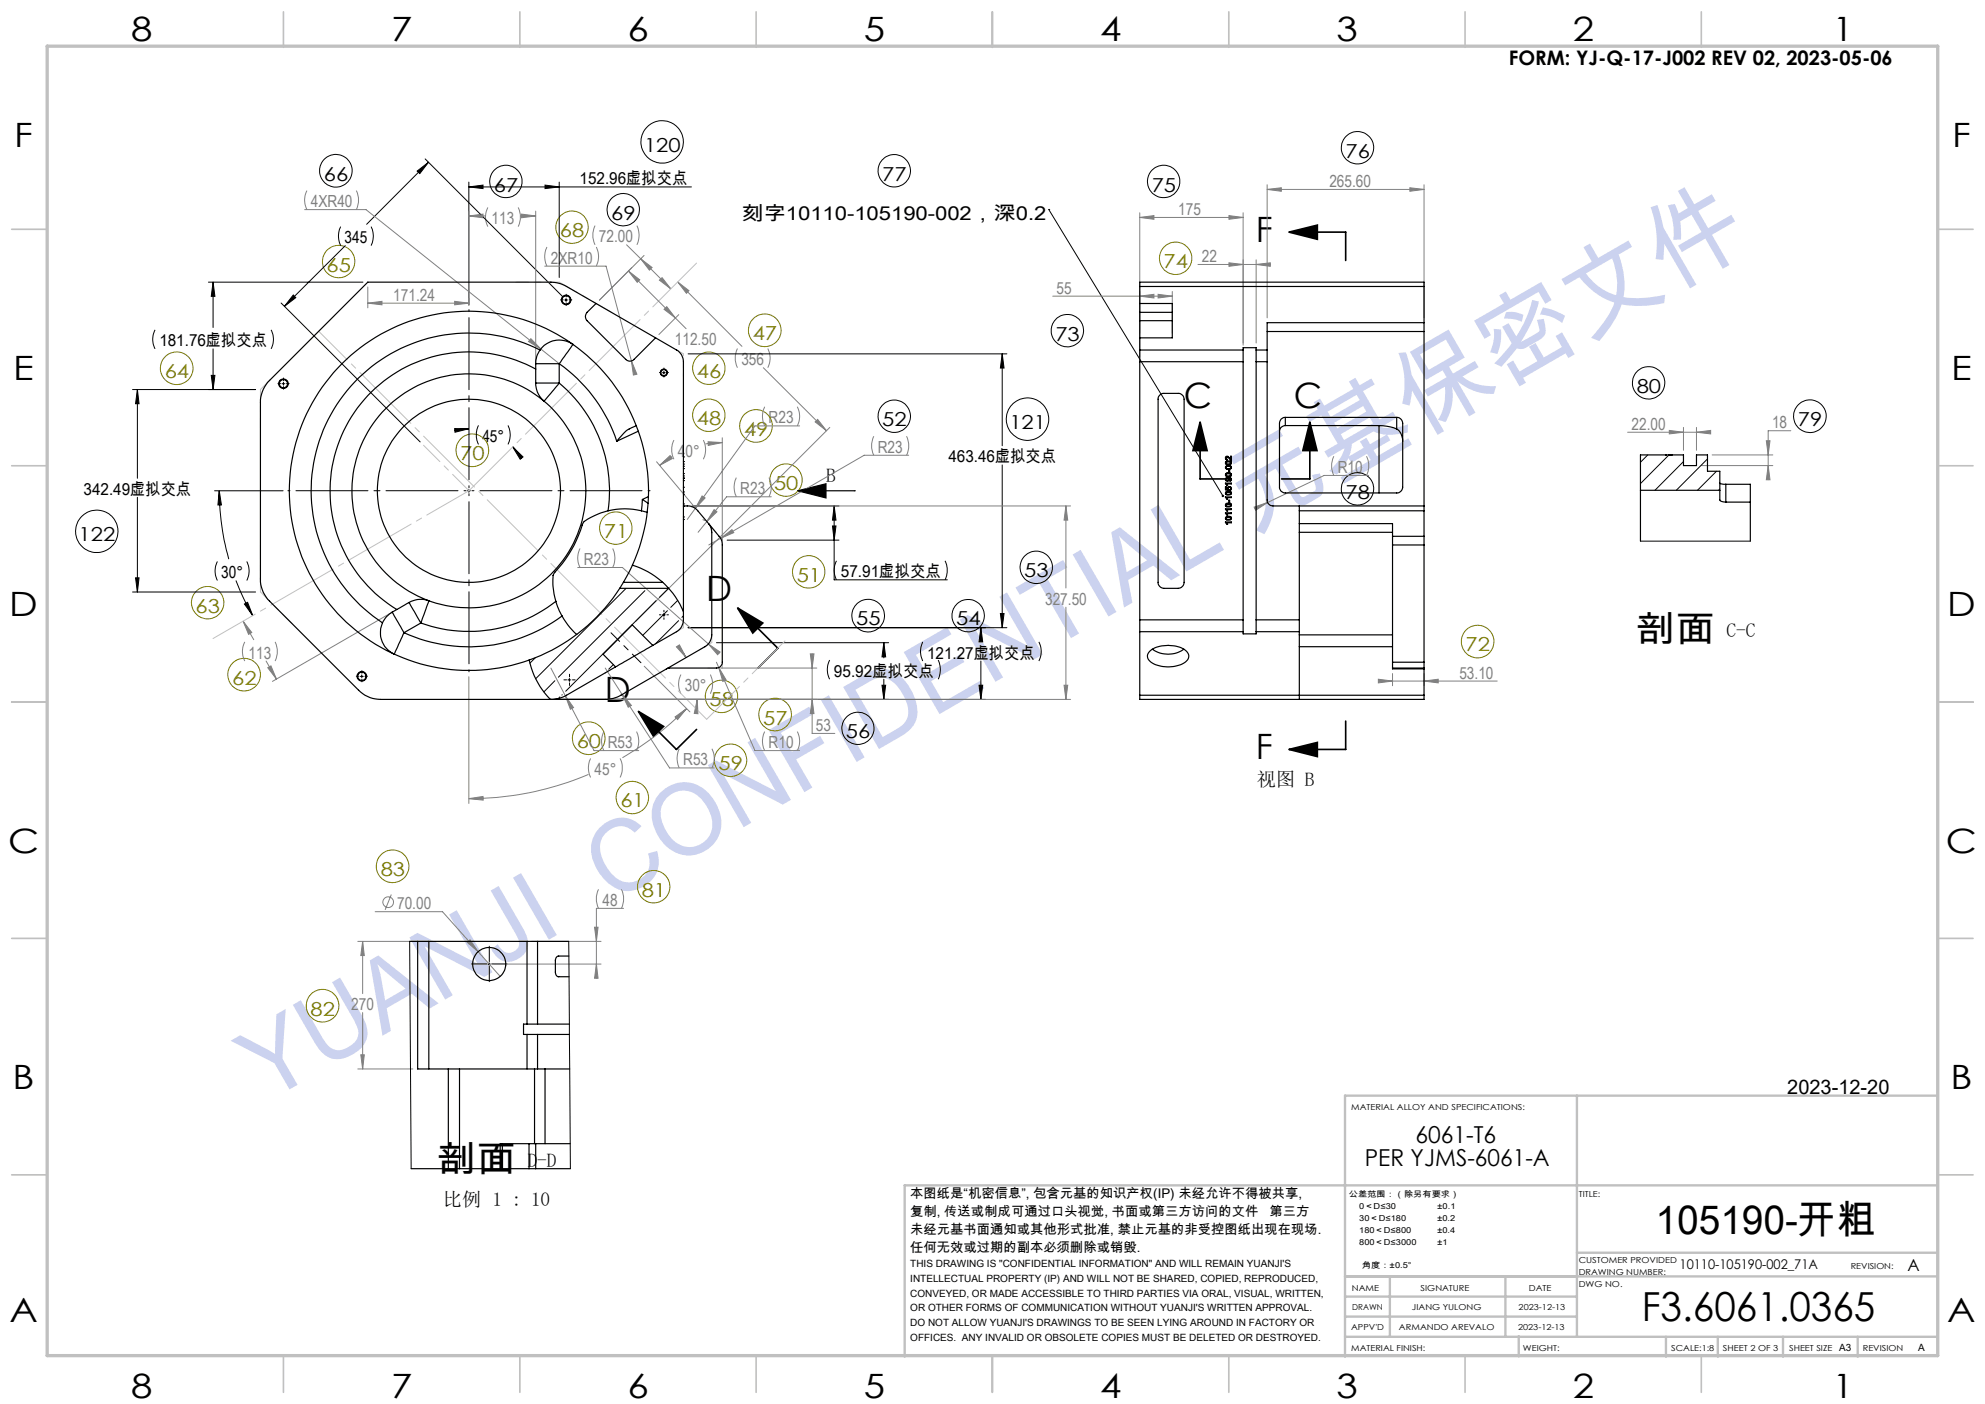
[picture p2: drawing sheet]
<svg xmlns="http://www.w3.org/2000/svg" width="420mm" height="297mm" viewBox="0 0 420 297" stroke-linecap="round" stroke-linejoin="round" font-family="sans-serif">
<g fill="none" stroke="#c0c0c0" stroke-width=".35">
<path d="M60 2.5v7.5M110 2.5v7.5M160 2.5v7.5M210 2.5v7.5M260 2.5v7.5M310 2.5v7.5M360 2.5v7.5M2.5 48.5h7.5M410 48.5h7.5M2.5 98.5h7.5M410 98.5h7.5M2.5 148.5h7.5"/>
<path d="M410 148.5h7.5M2.5 198.5h7.5M410 198.5h7.5M2.5 248.5h7.5M410 248.5h7.5M60 287v7.5M110 287v7.5M160 287v7.5M210 287v7.5M260 287v7.5M310 287v7.5M360 287v7.5"/>
</g>
<g fill="none" stroke="#c0c0c0" stroke-width=".5">
<path d="M333.7 231.8v51M410 231.8h-125.4v55.2M410 250.8h-218.6v36.2M284.6 278.5h49.1M284.6 274.3h49.1M284.6 270h125.4M294.1 270v12.8M318.5 270v12.5M333.7 265h76.3M284.6 282.8h125.4M321.3 282.7v4.2M352.5 282.8v4.2"/>
<path d="M363.5 282.8v4.2M377.3 282.8v4.2M393.1 282.8v4.2"/>
</g>
<path d="M10 9.8h400v277h-400z" fill="none" stroke="#c0c0c0" stroke-width=".7"/>
<g fill="none" stroke="#808080" stroke-width=".21">
<path d="M268.1 39.1v28.1M298.3 39.7l3 .4-3 .4zM301.3 39.1v28.1M64.5 44.3h12.9l37 29.5M64.9 40.3a4.3 4.3 0 0 0 0 4M75.4 40.3a4.6 4.6 0 0 1 0 4M99.2 45.7l3-.4v.8zM99.2 44.7v19.8M99.2 45.7h3.5M103.2 43.9a4.4 4.4 0 0 0 0 4M109.6 43.9a4.7 4.7 0 0 1 0 4M110.1 45.7h3.2"/>
<path d="M110.3 45.3l3 .4-3 .4zM113.3 44.7v32.4M115.3 56.3h12.9l5.4 20M115.7 52.2a4.7 4.7 0 0 0 0 4.1M125.9 47.7a4.7 4.7 0 0 0 0 4.1M126.2 52.2a4.7 4.7 0 0 1 0 4.1M132.6 51.8l3 2.9M133 57.3l2.4 1.9-.6 .5zM133 57.3l12.2 12.2M134.8 47.7a4.7 4.7 0 0 1 0 4.1M135.6 54.7l2.4 1.9-.6 .5zM135.6 54.7l6.3 6.4"/>
<path d="M136.3 54l-9.5 9.5 6.9-6.9M139.5 59.3l.6-.6 1.8 2.4zM143.4 59.7l13.6 13.6M143.4 59.7l2.4 1.8-.6 .6zM241.2 46l3-.4v.8zM241.2 45v30.5M241.2 46h21.8M253.5 55.9h15.3M260 45.6l3 .4-3 .4zM260 55.6l3 .3-3 .4zM263 45v28M265.8 55.9l3-.3v.7z"/>
<path d="M265.8 55v17.6M268.1 40.1l3-.4v.8zM268.1 40.1h33.2M77.8 64.1l3-.4v.8zM77.8 60.7v4.4M77.8 64.1h21.4M96.2 63.7l3 .4-3 .4zM112.3 71.6l2.1 2.2-2.6-1.6zM114.4 73.8l3.9 3.1M133.6 76.3l1.2 2.9-.8 .1zM133.6 76.3l.8 3M140.5 65.4l.6-.5 1.8 2.4z"/>
<path d="M143.6 66.6l-4.2 4.2M156 73.7a4.7 4.7 0 0 0 0 4.1M161.5 77.8l13.4 13.3M162.5 73.7a4.4 4.4 0 0 1 0 4.1M222.7 62.6h25.3M241.2 62.6l3-.3v.7zM245 62.3l3 .3-3 .4zM248 61.7v8.8M138.9 97.7l8.1 9.6M139.6 98.5l2.2-2.1 .4 .6zM142.1 96.6l-2.5 1.9M142.6 93.1a4.7 4.7 0 0 0 0 4.1"/>
<path d="M148.8 93.1a4.7 4.7 0 0 1 0 4.1M149.8 93.4l3 .2-2.9 .6zM152.8 93.6l-3.5 .3M152.8 92.6v21.7M161.8 86a4.7 4.7 0 0 0 0 4.1M168.7 86a4.4 4.4 0 0 1 0 4.1M169.2 90.1h-9.5l-12.6 17.5M173 88.7l1.9 2.4-2.4-1.9zM175.6 90.4l-41.1 41.1M184.9 92.3a4.6 4.6 0 0 0 0 4M191.8 92.3a4.6 4.6 0 0 1 0 4M192.3 96.3h-9.5l-30.3 17.6"/>
<path d="M282.2 96.5a4.7 4.7 0 0 0 0 4.1M289.1 96.5a4.7 4.7 0 0 1 0 4.1M344.4 91.4h17.5M353.2 91l3 .4-3 .4zM356.2 90.4v4.8M359 91.4l2.9-.4v.8zM359 90.4v4.8M360 98.5h15.1M362.3 96.2h12.8M373.7 93.2h.8l-.4 3zM374.1 98.5l.4 3h-.8zM378.9 91.1h-4.8v10.4"/>
<path d="M122.7 116a4.3 4.3 0 0 0 0 4M129.6 116a4.6 4.6 0 0 1 0 4M146.4 107h80.1M147.1 107.6l-1.7 2.3M148.6 104.9l.6 .4-2.1 2.3zM148.7 109.9l.5 .2M149.5 110.4l-1.8 2.2M151.1 107.8l.6 .5-2.2 2.1zM152.5 113.9l2.4-1.9 .4 .7zM152.5 113.9l-2.5 1.4M155.8 101a4.7 4.7 0 0 0 0 4.1M162.7 101a4.4 4.4 0 0 1 0 4.1"/>
<path d="M163.2 105.1h-9.5l-4.2 5.3M225.5 107l.4 3h-.8zM225.5 107v17.4M265.4 107.3l2.8-1-2.5 1.6zM268.2 106.3l-2.7 1.3M289.6 100.6h-9.4l-12 5.7M51.4 131.4l2.3 3.9M51.4 131.4l1.9 2.4-.7 .4zM51.8 135.8a4.4 4.4 0 0 0 0 4M56.3 139.8l2.2 3.8M58.2 135.8a4.7 4.7 0 0 1 0 4M83.1 129.4l-25.5 14.7"/>
<path d="M122.2 120h9.5l20.4 18.2M143.1 136.8l.7-.4 1.4 2.7zM143.4 136.6l1.8 2.5M149.9 136.2l2.5 1.7-.6 .6zM171.4 138.3h.8l-.4 3zM171.8 138.3v16.8h4.8M225.5 128.4v19.6M56.7 141.2l.6-.3 1.2 2.7zM99.2 143.2v26.8M116.6 141.3l3 5.9M117.5 148h109M119.6 147.2l1.8 2.5-.7 .3z"/>
<path d="M119.6 147.2l6.1 11.6h9.4M127.8 154.8a4.3 4.3 0 0 0 0 4M128.1 141.3l3.5 5.6M131.6 146.9l2 2.3-.7 .4zM131.6 146.9l10.1 15.6h9.4M132.4 146.3l-.2 .2M134.7 154.8a4.6 4.6 0 0 1 0 4M136.3 140.9l9.7 9.7M142.8 151.7l2.5-1.8-1.9 2.3zM143.7 158.4a4.7 4.7 0 0 0 0 4.1M144.1 142.7a4.4 4.4 0 0 0 0 4.1M145.3 149.9l-1.7 1.6a65.4 65.4 0 0 1-11.9 8.8"/>
<path d="M147.5 148l.2 3-.8-.1zM147.5 148l-.2 3M150.3 142.7a4.7 4.7 0 0 1 0 4.1M150.6 158.4a4.4 4.4 0 0 1 0 4.1M151.6 140.1l8.1 18.7h9.5M152.1 141.2l1.5 2.6-.7 .3zM152.6 141.3h20.2M161.8 154.8a4.6 4.6 0 0 0 0 4M168.7 154.8a4.3 4.3 0 0 1 0 4M171.8 148l.4 3h-.8zM225.1 145h.8l-.4 3zM291.6 143.7l3 .4-3 .4z"/>
<path d="M291.6 144.1h25.2M294.6 142.5v2.6M301.3 144.1l3-.4v.8zM301.3 142.5v2.6M99.2 168.9l3-.4v.8zM124.5 163.8a64 64 0 0 1-25.3 5.1M125 160.4a4.6 4.6 0 0 0 0 4.1M131.2 160.4a4.6 4.6 0 0 1 0 4.1M75.7 199.1h11.6M76.7 199.1l.4 3h-.8zM76.7 199.1v11.1M79.4 192.9h14.2l12.2 13.6"/>
<path d="M82.8 189.2l-1.3 3.3M98.9 199.4l.5-.6 1.8 2.5zM112.5 199.1h14.7M125.8 196.1h.7l-.3 3zM126.6 188.1a4.6 4.6 0 0 0 0 4.1M131.5 188.1a4.6 4.6 0 0 1 0 4.1M131.9 192.2h-5.7v14.7M76.7 214.2v11.9M104.5 203.9h22.7M126.2 203.9l.3 3h-.7zM75.7 226.1h11.6M76.3 223.1h.8l-.4 3z"/>
<circle cx="82.1" cy="190.9" r="1.13"/>
</g>
<path d="M168.8 103.8l6-1.5v3zM168.8 103.8h12M180.8 103.8h.1" fill="none" stroke="#000" stroke-width=".25"/>
<path d="M272.7 49.1l6-1.5v3zM272.7 49.1h12v6M253.9 89.3l1.5 6h-3zM253.9 89.3v12h6M277.1 89.3l1.6 6h-3zM277.1 89.3v12h-6M156.1 128.6l5.3 3.2-2.1 2.1zM156.1 128.6l8.5 8.5-4.3 4.3M135.1 150.5l5.3 3.2-2.1 2.1zM135.1 150.5l8 8 4.3-4.2M272.7 158.5l6-1.4v3zM284.7 152.5v6h-12" fill="none" stroke="#000" stroke-width=".35"/>
<g fill="none" stroke="#808000" stroke-width=".21">
<circle cx="71.6" cy="55.3" r="3.4"/>
<circle cx="121" cy="48.1" r="3.4"/>
<circle cx="248.7" cy="54.6" r="3.4"/>
<circle cx="37.4" cy="77.9" r="3.4"/>
<circle cx="150" cy="77.9" r="3.4"/>
<circle cx="161.8" cy="69.9" r="3.4"/>
<circle cx="99.9" cy="95.2" r="3.5"/>
<circle cx="150" cy="87.8" r="3.4"/>
<circle cx="160" cy="90.1" r="3.5"/>
<circle cx="130.3" cy="111.7" r="3.4"/>
<circle cx="166.3" cy="101.6" r="3.4"/>
<circle cx="43.9" cy="127.5" r="3.4"/>
<circle cx="171.1" cy="121" r="3.4"/>
<circle cx="312.6" cy="135.7" r="3.5"/>
<circle cx="51.7" cy="142.7" r="3.5"/>
<circle cx="124.6" cy="156.2" r="3.5"/>
<circle cx="152.6" cy="147.3" r="3.4"/>
<circle cx="164" cy="151.2" r="3.5"/>
<circle cx="133.8" cy="168.7" r="3.4"/>
<circle cx="154.6" cy="160.8" r="3.4"/>
<circle cx="83.1" cy="183.3" r="3.4"/>
<circle cx="138.3" cy="187.6" r="3.4"/>
<circle cx="68.2" cy="212.7" r="3.4"/>
</g>
<g fill="none" stroke="#000" stroke-width=".21">
<path d="M88.3 36.2l2.4-1.9-1.9 2.4zM90 33.6l29.1 29.2M90.7 34.3l-13.1 13.1M99.2 39.5l3-.3v.7zM99.2 38.5v26M99.2 39.5h47.1M115.3 39.2l3 .3-3 .4zM118.3 38.5v20.2M44.1 59.7h32.7M45.1 59.7l.4 3h-.8zM45.1 59.7v9.6M72.1 47.9a4.6 4.6 0 0 0 0 4.1"/>
<path d="M73.1 52l-12.9 12.8M78.5 47.9a4.6 4.6 0 0 1 0 4.1M221.9 44.3h.1M221.9 44.3l36.9 60.6M32.8 69.8a4.3 4.3 0 0 0 0 4M44.7 79.4h.8l-.4 3zM45.1 73.8v8.6M57.4 69.8a4.3 4.3 0 0 1 0 4M59.5 64.1l29.4 29.4M62.1 62.4l.5 .6-2.4 1.8zM119.5 63.5h.6M119.8 63.1v.7"/>
<path d="M140.2 78.8h.6M140.5 78.5v.6M145.6 74.9h67.4M212.1 74.9v19.4M212.1 74.9l.3 3h-.7zM28 82.4h26.1M29.1 82.4l.3 3h-.7zM29.1 82.4v18.8M59.7 81.2h.6M60 80.9v.6M96.2 90.7h3l-2.9 .7zM99.2 90.7l-3 .3"/>
<path d="M101.2 90a4.6 4.6 0 0 0 0 4M107.5 90a4.6 4.6 0 0 1 0 4M108.5 94.5l2.2 2.2-.6 .5zM108.5 94.5l1.8 2.4M212.1 98.4v34.4M29.1 105.2v20M45.4 103.8h14.5M46 118.8a4.3 4.3 0 0 0 0 4M46.4 103.8l.4 3h-.7zM46.4 103.8a55.6 55.6 0 0 0 2 14.5M52.2 118.8a4.3 4.3 0 0 1 0 4M98.9 103.8h.6"/>
<path d="M99.2 103.5v.6M146.4 107h31.1M153.8 114.3h23.7M176.1 111.3h.8l-.4 3zM176.5 107l.4 3h-.8zM176.5 107v15.7h23.9M177 118.6a4.3 4.3 0 0 0 0 4.1M200 118.6a4.6 4.6 0 0 1 0 4.1M28 125.2h26.1M28.7 122.2h.7l-.3 3zM49.9 122.8a51.4 51.4 0 0 0 3.6 7.4M51.7 127.8l.7-.4 1.1 2.8z"/>
<path d="M140.2 130.1h.6M140.5 129.7v.7M145.6 132.8h67.4M151.6 136h36.4M175.5 139.6a4.4 4.4 0 0 0 0 4.1M187 136v3.2M187 136l.4 3h-.8zM195.2 135.8a4.7 4.7 0 0 0 0 4M198.5 139.6a4.7 4.7 0 0 1 0 4.1M207.5 132.8l.4 3h-.7zM207.5 132.8v2.5M207.5 139.8v8.2"/>
<path d="M211.7 129.8h.7l-.3 3zM219.8 135.8a4.4 4.4 0 0 1 0 4M76.2 143.1h.7M76.6 142.8v.6M117.5 148h91M120.2 143.8h.6M120.5 143.5v.6M186.6 145h.8l-.4 3zM187 143.7v4.3M207.2 145h.7l-.4 3zM103.3 203.9h.5M103.5 203.7v.5"/>
<circle cx="71.1" cy="36.1" r="3.4"/>
<circle cx="107" cy="38.4" r="3.4"/>
<circle cx="140.1" cy="30" r="4.5"/>
<circle cx="189.2" cy="36.1" r="3.4"/>
<circle cx="246.2" cy="38.4" r="3.4"/>
<circle cx="287.2" cy="31.3" r="3.4"/>
<circle cx="131.9" cy="44.4" r="3.4"/>
<circle cx="225.8" cy="70" r="3.4"/>
<circle cx="189.2" cy="88" r="3.4"/>
<circle cx="217.4" cy="88.7" r="4.5"/>
<circle cx="348.8" cy="81" r="3.4"/>
<circle cx="382.9" cy="88.1" r="3.5"/>
<circle cx="20.5" cy="112.4" r="4.5"/>
<circle cx="287.2" cy="103.4" r="3.4"/>
<circle cx="183.7" cy="130.2" r="3.5"/>
<circle cx="204.9" cy="130.2" r="3.4"/>
<circle cx="219.2" cy="120" r="3.4"/>
<circle cx="181.5" cy="154.1" r="3.4"/>
</g>
<path d="M135.6 140.2l-6.3-6.3" fill="none" stroke="#000" stroke-width=".21" stroke-dasharray="15.2 1.3 1.3 1.3" stroke-dashoffset="12.7"/>
<g fill="none" stroke="#000" stroke-width=".21" stroke-dasharray="15.2 1.3 1.3 1.3">
<path d="M119.2 63.4h-.6M119.8 62.8v-.6M119.8 64.1v.5M120.4 63.4h.6M139.9 78.8h-.4M140.5 78.2v-.3M140.5 79.4v.4M141.1 78.8h.3M59.4 81.2h-.6M60 80.5v-.5M60 81.8v.5M60.6 81.2h.6"/>
<path d="M139.9 130.1h-.4M140.5 129.4v-.3M140.5 130.7v.3M141.1 130.1h.3M75.9 143h-.5M76.6 142.4v-.5M76.6 143.7v.5M77.2 143h.6M119.9 143.8h-.6M120.5 143.2v-.6M120.5 144.4v.6M121.1 143.8h.6"/>
<path d="M103 203.9h-3.2M103.5 203.4v-3.2M103.5 204.4v3.3M104 203.9h3.3"/>
</g>
<path d="M98.6 103.8h-37.7M99.2 103.2v-37.7M99.2 104.4v37.7M99.9 103.8h37.6" fill="none" stroke="#000" stroke-width=".21" stroke-dasharray="15.2 1.3 1.3 1.3" stroke-dashoffset="-1.7"/>
<path d="M67.4 70.1l82.1 82.1" fill="none" stroke="#c0c0c0" stroke-width=".21" stroke-dasharray="15.2 1.3 1.3 1.3" stroke-dashoffset="6.7"/>
<path d="M149.5 152.2l16.6-16.6" fill="none" stroke="#c0c0c0" stroke-width=".21" stroke-dasharray="15.2 1.3 1.3 1.3" stroke-dashoffset="5.4"/>
<path d="M143.2 74l1.4 .8M57 80.5l-1.9 1.9M149.9 110.8l1.6 1.9M150.6 112.8v-1.2M152.2 113.4l.7 .8M152.9 115.3v-1.1M142.4 134.1l2.2-1.3M144.6 131.1v1.7M148 137.5l2.6-1.6M150.6 134.3v1.6M149.8 141.3h3.1M152.9 140.1v1.2" fill="none" stroke="#c0c0c0" stroke-width=".21" stroke-dasharray="15.2 1.3 1.3 1.3"/>
<path d="M55.1 90.5v-8.1" fill="none" stroke="#c0c0c0" stroke-width=".21" stroke-dasharray="15.2 1.3 1.3 1.3" stroke-dashoffset="13.1"/>
<path d="M144.6 79.6v-4.8" fill="none" stroke="#c0c0c0" stroke-width=".21" stroke-dasharray="15.2 1.3 1.3 1.3" stroke-dashoffset="14.8"/>
<path d="M55.1 115.3v9.9" fill="none" stroke="#c0c0c0" stroke-width=".21" stroke-dasharray="15.2 1.3 1.3 1.3" stroke-dashoffset="12.2"/>
<path d="M109.2 59.7h9.2" fill="none" stroke="#c0c0c0" stroke-width=".21" stroke-dasharray="15.2 1.3 1.3 1.3" stroke-dashoffset="12.6"/>
<path d="M99.2 103.8l48.2-48.1" fill="none" stroke="#c0c0c0" stroke-width=".21" stroke-dasharray="15.2 1.3 1.3 1.3" stroke-dashoffset="2.1"/>
<path d="M99.2 103.8l-9.6-9.6" fill="none" stroke="#c0c0c0" stroke-width=".21" stroke-dasharray="15.2 1.3 1.3 1.3" stroke-dashoffset="10.3"/>
<path d="M99.2 103.8l-54.1 31.3" fill="none" stroke="#c0c0c0" stroke-width=".21" stroke-dasharray="15.2 1.3 1.3 1.3" stroke-dashoffset="4.9"/>
<path d="M61.8 131.9l-6.7-6.7" fill="none" stroke="#c0c0c0" stroke-width=".21" stroke-dasharray="15.2 1.3 1.3 1.3" stroke-dashoffset="12.4"/>
<path d="M129.3 66l-10.9-6.3" fill="none" stroke="#c0c0c0" stroke-width=".21" stroke-dasharray="15.2 1.3 1.3 1.3" stroke-dashoffset="10.8"/>
<g fill="#000">
<path d="M168.8 103.8l6-1.5v3zM258.6 104.7h.2a.25 .25 0 0 1 .2 .2 .25 .25 0 0 1-.1 .2l-.1-.2 .1 .2h-.3z"/>
<path d="M272.7 49.1l6-1.5v3zM272.7 158.5l6-1.4v3z"/>
<path d="M277.1 89.3l1.6 6h-3zM253.9 89.3l1.5 6h-3z"/>
<path d="M135.1 150.5l5.3 3.2-2.1 2.1zM156.1 128.6l5.3 3.2-2.1 2.1z"/>
</g>
<g fill="#808080">
<path d="M359 91.4l2.9-.4v.8zM353.2 91l3 .4-3 .4z"/>
<path d="M374.1 98.5l.4 3h-.8zM373.7 93.2h.8l-.4 3zM98.9 199.4l2.3 1.9-1.8-2.5zM126.2 203.9l.3 3h-.7zM125.8 196.1h.7l-.3 3zM76.7 199.1l.4 3h-.8zM76.3 223.1h.8l-.4 3z"/>
</g>
<g fill="#000">
<path d="M115.3 39.2l3 .3-3 .4zM99.2 39.5l3-.3v.7z"/>
<path d="M44.7 79.4h.8l-.4 3zM45.1 59.7l.4 3h-.8zM88.3 36.2l2.4-1.9-1.9 2.4zM62.1 62.4l.5 .6-2.4 1.8zM46.4 103.8l.4 3h-.7zM51.7 127.8l.7-.4 1.1 2.8zM108.5 94.5l2.2 2.2-.6 .5zM96.2 90.7h3l-2.9 .7zM187 136l.4 3h-.8zM186.6 145h.8l-.4 3zM207.5 132.8l.4 3h-.7zM207.2 145h.7l-.4 3zM176.1 111.3h.8l-.4 3zM176.5 107l.4 3h-.8zM29.1 82.4l.3 3h-.7zM28.7 122.2h.7l-.3 3zM211.7 129.8h.7l-.3 3zM212.1 74.9l.3 3h-.7z"/>
</g>
<g fill="#808080">
<path d="M56.7 141.2l.6-.3 1.2 2.7zM51.4 131.4l1.9 2.4-.7 .4zM143.4 59.7l2.4 1.8-.6 .6zM172.5 89.2l.5-.5 1.9 2.4zM135.6 54.7l2.4 1.9-.6 .5zM139.5 59.3l.6-.6 1.8 2.4z"/>
<path d="M260 45.6l3 .4-3 .4zM241.2 46l3-.4v.8z"/>
<path d="M99.2 45.7l3-.4v.8zM110.3 45.3l3 .4-3 .4zM112.3 71.6l-.5 .6 2.6 1.6zM133.6 76.3l.4 3 .8-.1zM133 57.3l2.4 1.9-.6 .5zM141.1 64.9l1.8 2.4-2.4-1.9zM149.8 93.4l3 .2-2.9 .6zM139.6 98.5l2.2-2.1 .4 .6zM148.6 104.9l-1.5 2.7 2.1-2.3zM151.1 107.8l-1.6 2.6 2.2-2.1zM152.5 113.9l2.8-1.2-.4-.7zM149.9 136.2l1.9 2.3 .6-.6zM147.5 148l.2 3-.8-.1zM143.1 136.8l.7-.4 1.4 2.7zM119.6 147.2l1.1 2.8 .7-.3zM131.6 146.9l1.3 2.7 .7-.4zM152.1 141.2l.8 2.9 .7-.3zM171.5 138.3h.7l-.4 3zM171.8 148l.4 3h-.7zM225.5 107l.4 3h-.8zM225.1 145h.8l-.4 3zM99.2 168.9l3-.4v.8zM142.8 151.7l2.5-1.8-1.9 2.3zM77.8 64.1l3-.4v.8zM96.2 63.7l3 .4-3 .4zM265.4 107.3l.3 .6 2.5-1.6z"/>
<path d="M268.1 40.1l3-.4v.8zM298.3 39.7l3 .4-3 .4zM260 55.6l3 .3-3 .4zM265.8 55.9l3-.3v.7zM241.2 62.6l3-.3v.7zM245 62.3l3 .3-3 .4zM291.6 143.7l3 .4-3 .4zM301.3 144.1l3-.4v.8z"/>
</g>
<g fill="none" stroke="#000" stroke-width=".21">
<path d="M348.7 96.2l-1.6 1.6M353.1 96.2l-6 6.1M356.2 97.6l-6 6.1M361.3 97.1l-6.6 6.6M363.2 99.7l-4 4M347.1 114.5h23.2M363.9 103.4l-.3 .3M113.3 139.1l-1.2 1.2M132.5 124.5l-19.2 19.1M136.5 125l-18.4 18.3M138.8 127.1l-19.1 19.1M141.2 129.2l-5.2 5.2"/>
<path d="M141.5 124.5l-2 1.9M143.4 127l-1.5 1.5M143.6 131.3l-4.9 4.9M144.6 130.3l-.3 .3M117.4 144l-2.3 2.4M118.5 147.4l-.4 .4M119 147h-.1M128.1 142.3h.1M129.8 140.6l-1 1M86.7 199.1l.3 48.1M120.3 199.1l.4 48.1"/>
</g>
<g fill="none" stroke="#000" stroke-width=".25">
<path d="M113.3 78.1a29.4 29.4 0 0 0-39.5 11 29.4 29.4 0 0 0 10.2 39.8M113.3 78.1v2.9M113.3 76.9h5M113.3 76.9v1.2M114.3 74a5 5 0 0 1 6.9-1.2l-2.9 4.1M114.3 74a33.4 33.4 0 0 0-44 13.1 33.4 33.4 0 0 0 10.6 44.7M114.3 74a4.6 4.6 0 0 0-1 2.9M118.3 76.9a32.8 32.8 0 0 1 12.2 16.4M118.3 76.9v4.1M126.1 64.2l-1.9 1.9a1.28 1.28 0 0 0 0 1.7l8.2 8.2a1.2 1.2 0 0 0 1.8 0l4.5-4.5M241.2 74v2.5M241.2 66.1v1.7"/>
<path d="M241.2 60.6v-.9h60.1v.9M241.2 76.5h21.8M241.2 74h21.8M241.2 60.6v5.5M241.2 67.8v6.2M241.2 76.5v54.6M241.2 64.2h6.8v7.3h-6.8M241.2 60.6h60.1M241.2 67.8h6.8M241.2 66.1h6.8M263 74v2.5M263 74v-.4h2.8v.4"/>
<path d="M263 76.5v54.6M265.8 74v2.5M265.8 76.5h2.3M265.8 74h2.3M265.8 76.5v54.6M268.1 74v2.5M268.1 76.5v29.3a1.26 1.26 0 0 0 1.2 1.2h32M268.1 70.1h33.2M301.3 68.3v1.8M301.3 60.6v7.7M301.3 70.1v36.9M301.3 68.3h-33.2v5.7"/>
<path d="M113.3 81a4.4 4.4 0 0 0 1.9 3.8l3.1-3.8M113.3 81h5M118.3 81a29.7 29.7 0 0 1 10.4 27.1M134.6 90l-.1 .1a7.7 7.7 0 0 0-3.5 2.7l-.5 .5M135 91.2l-4.5 2.1M144.6 96.7h.1M144.6 99.1h.1M144.6 98.2h.1M144.6 98.6h.1M144.6 97.6h.1M245.4 83.6l.6-.4h3.3a1.26 1.26 0 0 1 1.2 1.3v38.7a1.33 1.33 0 0 1-1.2 1.3h-3a1.26 1.26 0 0 1-1.3-1.3v-39zM259.3 98.7a.65 .65 0 0 1 .8-.3 .65 .65 0 0 1 .4 .7 .65 .65 0 0 1-.7 .2 .65 .65 0 0 1-.5-.6z"/>
<path d="M259.4 96.6a.84 .84 0 0 1 1 .5v-.6h.1v.8l-.2-.1a.56 .56 0 0 0-.9-.4l.2 .5a.42 .42 0 0 1-.3-.3 .42 .42 0 0 1 .1-.4zM259.4 97.6a.63 .63 0 0 1 .7-.1 .63 .63 0 0 1 .4 .6 .64 .64 0 0 1-.7 .3 .64 .64 0 0 1-.5-.7zM259.5 97.7h.8M259.5 97.7l-.1 .2a.63 .63 0 0 0 1 0l-.1-.2M259.5 98.7h.8M259.5 98.7l-.1 .1a.55 .55 0 0 0 .5 .3 .55 .55 0 0 0 .5-.3l-.1-.1M260 99.4h.2v.5h-.2zM272 88.3a1.21 1.21 0 0 0-1.3 1.2v13.5a1.2 1.2 0 0 0 1.3 1.3h23.5a1.26 1.26 0 0 0 1.3-1.3v-13.5a1.26 1.26 0 0 0-1.3-1.2M272 90a1.25 1.25 0 0 0-1.3 1.2M272 88.3h23.5M272 88.3v1.7M272 90h19.8"/>
<path d="M291.8 90l2.4 .3 1.3 .5M291.8 90v14.3M295.5 90.8a2.81 2.81 0 0 1 1.3 2.5M295.5 88.3v2.5M352.5 96.2h.1M352.5 96.2v.1M353.1 96.2h.2M353.1 96.2h-6v7.5M353.3 96.2h2.9v2.3h2.8v-2.3h2.3v3.5h2.6v4M353.6 96.2h.1M353.7 96.2v.1M128.7 108.1a11.9 11.9 0 0 0-5.3 2.5 27.7 27.7 0 0 1-6.2 10.8 11.1 11.1 0 0 0 .4 5.8"/>
<path d="M128.7 108.1a14.9 14.9 0 0 1 7 0M133.8 119.6a38 38 0 0 0-28.2-53.2 38 38 0 0 0-44.3 40.7 38 38 0 0 0 50.7 32.5M133.8 119.6a17.2 17.2 0 0 1 10.8 9.8M133.8 119.6l-1.9 3.6M135.7 108.1l1.2 .3M135.9 105.7l1.2 .8M135.9 105.7l-.2 2.4M137.2 105.1l-1.3 .6M144.6 101.7h.1M144.6 101.2h.1M144.6 104.6h.1M144.6 109.9h.1"/>
<path d="M144.6 107.1h.1M144.6 100.7h.1M144.6 109.4h.1M144.6 106.6h.1M144.6 100.2h.1M144.6 104.1h.1M144.6 103.1h.1M144.6 101.1h.1M144.6 107a3.3 3.3 0 0 1 3 1.1l2.3 2.7M149.9 110.8a2.84 2.84 0 0 1 .7 1.8v21.7a2.89 2.89 0 0 1-1.4 2.5l-17.8 10.3a6.5 6.5 0 0 1-3.3 .9h-47.6a6.4 6.4 0 0 1-4.6-2l-18.9-18.8a6.3 6.3 0 0 1-1.9-4.7v-37.3a6.6 6.6 0 0 1 1.9-4.7l20.8-20.8h38.8a6.8 6.8 0 0 1 3.3 .9l23.3 13.4a2.78 2.78 0 0 1 1.4 2.5v54.6a2.89 2.89 0 0 1-1.4 2.5l-5.1 2.9M149.9 110.8l2.3 2.6a2.55 2.55 0 0 1 .6 1.9v24.8a1.21 1.21 0 0 1-1.2 1.2h-10.1l-.5 .2M259.3 102.2h1.2v.2h-1l.3 .3h-.2z"/>
<path d="M259.3 103h.1v.5h.4a.41 .41 0 0 1 .2-.5 .41 .41 0 0 1 .5 .2 .41 .41 0 0 1-.3 .5v-.1a.27 .27 0 0 0 .2-.3 .27 .27 0 0 0-.2-.2l-.3 .2v.4l-.6-.1zM259.3 107.6h1.2v.2h-1l.3 .3h-.2zM259.3 108.5h1.2v.2h-1l.3 .2h-.2zM259.3 110.4h1.2v.2h-1l.3 .3h-.2zM259.3 105.1h1.2v.2h-1l.3 .3h-.2zM259.3 104.1a.65 .65 0 0 1 .8-.3 .65 .65 0 0 1 .4 .7 .65 .65 0 0 1-.7 .3 .65 .65 0 0 1-.5-.7zM259.3 100.3a.65 .65 0 0 1 .8-.3 .65 .65 0 0 1 .4 .6 .65 .65 0 0 1-.7 .3 .65 .65 0 0 1-.5-.6zM259.4 101.1a.7 .7 0 0 1 1.1 .5l-.3 .2 .2-.5-.5-.2a.4 .4 0 0 1 0 .6 .4 .4 0 0 1-.6 0 .4 .4 0 0 1 .1-.6zM259.4 109.3a.63 .63 0 0 1 .7-.1 .63 .63 0 0 1 .4 .6 .64 .64 0 0 1-.7 .3 .64 .64 0 0 1-.5-.6zM259.4 106.5a.63 .63 0 0 1 .7-.1 .63 .63 0 0 1 .4 .6 .64 .64 0 0 1-.7 .3 .64 .64 0 0 1-.5-.6zM259.5 106.7l-.1 .1a.59 .59 0 0 0 1 0l-.1-.1M259.5 106.7h.8"/>
<path d="M259.5 109.5l-.1 .1a.59 .59 0 0 0 1 0l-.1-.1M259.5 109.5l.5-.1 .3 .1M259.5 104.1l-.1 .2a.55 .55 0 0 0 .5 .3 .55 .55 0 0 0 .5-.4l-.1-.1M259.5 104.1h.8M259.5 100.3l-.1 .1a.55 .55 0 0 0 .5 .3 .55 .55 0 0 0 .5-.4h-.1M259.5 100.3h.8M259.5 109.5l.4-.1 .4 .1M260 105.8h.2v.5h-.2zM274.9 110.8v1.8M274.9 107v1.1M274.9 110.8h19.7v2.6M274.9 108.1v2.7"/>
<path d="M274.9 112.6v21.7M274.9 108.1h26.4M274.9 112.6h19.7M294.6 113.4v1.9M294.6 115.3h6.7M294.6 113.4h6.7M294.6 115.3v24.8M301.3 113.4v1.9M301.3 107v1.1M301.3 108.1v5.3M301.3 115.3v24.8M347.1 103.7v10.8"/>
<path d="M347.1 103.7h16.8M363.9 103.7v1.3a.8 .8 0 0 0 .2 1l1.1 .2M363.9 102.2l1.3 .2M365.2 106.2h5.1M365.2 102.4v3.8M365.2 102.4h5.1v3.8M370.3 106.2v8.3M80.9 131.8a4.9 4.9 0 0 0 2.5 6.6l2.1-4.6M83 129.5a4.8 4.8 0 0 0-2.1 2.3M83 129.5l2.5 4.3M84 128.9l-1 .6M86.5 127.5a4.5 4.5 0 0 1 4.2-.3l-1.7 4.6"/>
<path d="M86.5 127.5l-2.5 1.4M86.5 127.5l2.5 4.3M89 131.8l-3.5 2M112 139.6a17 17 0 0 0 4.5 8.4M117.6 127.2a29.8 29.8 0 0 1-28.6 4.6M117.6 127.2l.7 2 .6 1.1M118.9 130.3a33.2 33.2 0 0 1-33.4 3.5M118.9 130.3a15.7 15.7 0 0 0 3.1 3.9M131.1 124.5a38.3 38.3 0 0 1-19.1 15.1M131.1 124.5h10.4M131.9 123.2l-.8 1.3M131.9 123.2h8.3"/>
<path d="M138.1 136.5l-7.9 4.6M138.1 136.5l-4.3-4.3-6.2 6.2 2.6 2.7M241.2 131.1v2.5M241.2 133.6h21.8M241.2 131.1h21.8M241.2 133.6v13.5M243.3 137.8a6.7 6.7 0 0 1 7.7 0 1.5 1.5 0 0 1-.6 2.5 6.9 6.9 0 0 1-7.2-.6 1.33 1.33 0 0 1 .1-1.9zM243.8 137.3a5.7 5.7 0 0 0 6.7 0M263 131.1v2.5M263 133.6v.5h2.8v-.5M265.8 131.1v2.5M265.8 133.6h9.1"/>
<path d="M265.8 131.1h9.1M274.9 134.3v2.5M274.9 136.8v11.2M274.9 136.8h19.7M274.9 134.3h19.7M130.2 141.1l-10.3 6a6.3 6.3 0 0 1-3.3 .9M241.2 147.1v.9h60.1v-.9M241.2 147.1h60.1M294.6 140.1v1.2M294.6 141.3v.2h6.7M294.6 141.3h6.7M294.6 140.1h6.7"/>
<path d="M301.3 140.1v1.2M301.3 141.3v.2M301.3 141.5v5.6M86.7 199.1h1.7M88.4 199.1h2.3M88.4 199.1v27h6.5M90.7 199.1v27M90.7 199.1h20.8M111.5 199.1h2.2M111.5 199.1v17.5M113.7 199.1h6.6M113.7 199.1v17.5"/>
<path d="M111.5 216.6h2.2M111.5 218.8h2.2M111.5 218.8v7.3M111.5 216.6h-.7v2.2h.7M113.7 216.6h6.8M113.7 218.8h6.8M113.7 218.8v7.3M120.4 202.2h-2.2a.88 .88 0 0 0-.7 1v2.4a.88 .88 0 0 0 .7 1h2.2M94.9 226.1h2.3M94.9 226.1v21.1M97.2 226.1v21.1M97.2 226.1h15.9"/>
<path d="M113.1 226.1h2.2M113.1 226.1v15.8M115.3 226.1h5.2M115.3 226.1v15.8M87 247.2h7.9M94.9 247.2h2.3M97.2 247.2h8.6M105.8 247.2h.5M106.3 241.9h-.5v5.3M106.3 247.2h5.6M106.3 241.9v5.3M106.3 241.9h5.6"/>
<path d="M111.9 241.9h1.4M111.9 247.2h1.4M111.9 241.9v5.3M113.3 241.9v5.3M113.3 247.2h7.4M113.3 241.9h7.4"/>
<circle cx="119.8" cy="63.4" r=".87"/>
<circle cx="119.8" cy="63.5" r="1"/>
<circle cx="140.5" cy="78.8" r=".75"/>
<circle cx="140.5" cy="78.8" r=".63"/>
<circle cx="60" cy="81.2" r="1"/>
<circle cx="60" cy="81.2" r=".87"/>
<circle cx="99.2" cy="103.8" r="24.8"/>
<circle cx="99.2" cy="103.8" r="19.4"/>
<circle cx="259.7" cy="101.4" r=".27"/>
<circle cx="76.5" cy="143.1" r="1"/>
<circle cx="76.6" cy="143.1" r=".88"/>
<circle cx="103.5" cy="203.9" r="3.5"/>
</g>
<text font-size="21.2" fill="#cbd2ef" x="56.3" y="233.3" transform="rotate(-30 56.3 233.3)">YUANJI CONFIDENTIAL 元基保密文件</text>
<g font-size="8.5">
<text x="350.3" y="261.1">105190-开粗</text>
<text x="347.4" y="279.5">F3.6061.0365</text>
</g>
<g font-size="7.4">
<text x="265.7" y="51.2">F</text>
<text x="250.5" y="86.4">C</text>
<text x="273.7" y="86.4">C</text>
<text x="149.4" y="127.2">D</text>
<text x="346" y="135.6">剖面</text>
<text x="128" y="148.6">D</text>
<text x="265.7" y="160.6">F</text>
<text x="92.4" y="247.8">剖面</text>
</g>
<g font-size="7.1">
<text x="27.7" y="8.7">8</text>
<text x="82.7" y="8.7">7</text>
<text x="132.7" y="8.7">6</text>
<text x="182.8" y="8.7">5</text>
<text x="232.8" y="8.7">4</text>
<text x="282.8" y="8.7">3</text>
<text x="332.8" y="8.7">2</text>
<text x="387.8" y="8.7">1</text>
<text x="3" y="31.1">F</text>
<text x="413" y="31.1">F</text>
<text x="2.8" y="80.4">E</text>
<text x="412.8" y="80.4">E</text>
<text x="2" y="130.4">D</text>
<text x="412" y="130.4">D</text>
<text x="1.7" y="180.4">C</text>
<text x="411.7" y="180.4">C</text>
<text x="2.7" y="230.4">B</text>
<text x="412.7" y="230.4">B</text>
<text x="2" y="279.6">A</text>
<text x="412" y="279.6">A</text>
<text x="27.7" y="295.7">8</text>
<text x="82.7" y="295.7">7</text>
<text x="132.7" y="295.7">6</text>
<text x="182.8" y="295.7">5</text>
<text x="232.8" y="295.7">4</text>
<text x="282.8" y="295.7">3</text>
<text x="332.8" y="295.7">2</text>
<text x="387.8" y="295.7">1</text>
</g>
<g font-size="4.9">
<text x="299.5" y="241.7">6061-T6</text>
<text x="288.8" y="246.7">PER YJMS-6061-A</text>
</g>
<g font-size="4.2">
<text x="319.3" y="13.9">FORM: YJ-Q-17-J002 REV 02, 2023-05-06</text>
<text x="378.2" y="231.4">2023-12-20</text>
</g>
<g font-size="4.1">
<text x="136.3" y="32.1">120</text>
<text x="284.7" y="33.4">76</text>
<text x="68.5" y="38.2">66</text>
<text x="104.5" y="40.5">67</text>
<text x="186.7" y="38.2">77</text>
<text x="243.7" y="40.5">75</text>
<text x="129.3" y="46.5">69</text>
<text x="157" y="46.4">刻字10110-105190-002，深0.2</text>
<text x="223.3" y="72.1">73</text>
<text x="346.3" y="83.1">80</text>
<text x="186.7" y="90.2">52</text>
<text x="213.6" y="90.7">121</text>
<text x="380.4" y="90.2">79</text>
<text x="174.8" y="102">B</text>
<text x="284.7" y="105.5">78</text>
<text x="16.6" y="114.5">122</text>
<text x="216.7" y="122.1">53</text>
<text x="181.2" y="132.3">55</text>
<text x="202.3" y="132.3">54</text>
<text x="365.3" y="134.7">C-C</text>
<text x="179" y="156.2">56</text>
<text x="265.9" y="166.3">视图 B</text>
<text x="111.7" y="247">D-D</text>
<text x="93.7" y="255.2">比例 1 : 10</text>
</g>
<g font-size="4.1" fill="#808000">
<text x="118.5" y="50.1">68</text>
<text x="69.1" y="57.4">65</text>
<text x="246.2" y="56.7">74</text>
<text x="159.3" y="72">47</text>
<text x="34.9" y="80">64</text>
<text x="147.4" y="80">46</text>
<text x="147.4" y="90">48</text>
<text x="157.4" y="92.2">49</text>
<text x="97.4" y="97.3">70</text>
<text x="163.8" y="103.6">50</text>
<text x="127.8" y="113.8">71</text>
<text x="168.6" y="123.1">51</text>
<text x="41.4" y="129.6">63</text>
<text x="310.1" y="137.8">72</text>
<text x="49.1" y="144.8">62</text>
<text x="150.1" y="149.4">58</text>
<text x="161.5" y="153.3">57</text>
<text x="122" y="158.3">60</text>
<text x="152" y="162.9">59</text>
<text x="131.3" y="170.8">61</text>
<text x="80.5" y="185.4">83</text>
<text x="135.8" y="189.7">81</text>
<text x="65.7" y="214.9">82</text>
</g>
<g font-size="3.5">
<text x="122.6" y="39">152.96虚拟交点</text>
<text x="72.9" y="51.4">345</text>
<text x="33.7" y="73.3">181.76虚拟交点</text>
<text x="102.1" y="93.5">45°</text>
<text x="200.7" y="97.8">463.46虚拟交点</text>
<text x="17.7" y="104.7">342.49虚拟交点</text>
<text x="46.8" y="122.3">30°</text>
<text x="177.9" y="122.1">57.91虚拟交点</text>
<text x="176.5" y="143.2">95.92虚拟交点</text>
<text x="196.2" y="139.3">121.27虚拟交点</text>
<text x="403.6" y="268.8">A</text>
</g>
<g font-size="3.5" fill="#808080">
<text x="281.3" y="39.6">265.60</text>
<text x="65.8" y="43.8">4XR40</text>
<text x="104" y="47.4">113</text>
<text x="249.3" y="45.5">175</text>
<text x="126.7" y="51.3">72.00</text>
<text x="116.5" y="55.8">2XR10</text>
<text x="254.3" y="55.4">22</text>
<text x="83.2" y="63.6">171.24</text>
<text x="223.6" y="62.1">55</text>
<text x="142.8" y="73">112.50</text>
<text x="156.9" y="77.3">356</text>
<text x="162.6" y="89.6">R23</text>
<text x="185.7" y="95.8">R23</text>
<text x="345.2" y="90.9">22.00</text>
<text x="374.9" y="90.6">18</text>
<text x="143.4" y="96.6">40°</text>
<text x="283" y="100">R10</text>
<text x="156.6" y="104.6">R23</text>
<text x="123.5" y="119.5">R23</text>
<text x="221.1" y="127.9">327.50</text>
<text x="52.6" y="139.3">113</text>
<text x="308.8" y="143.5">53.10</text>
<text x="144.9" y="146.2">30°</text>
<text x="172.7" y="154.6">53</text>
<text x="128.6" y="158.3">R53</text>
<text x="144.6" y="161.9">R53</text>
<text x="162.6" y="158.3">R10</text>
<text x="125.8" y="163.9">45°</text>
<text x="127.5" y="191.6">48</text>
<text x="84" y="192.3">70.00</text>
<text x="74.3" y="213.7">270</text>
</g>
<g font-size="2.8">
<text x="192.6" y="253.3">本图纸是“机密信息”, 包含元基的知识产权(IP) 未经允许不得被共享,</text>
<text x="192.6" y="257.1">复制, 传送或制成可通过口头视觉, 书面或第三方访问的文件</text>
<text x="268.6" y="257.1">第三方</text>
<text x="192.6" y="261">未经元基书面通知或其他形式批准, 禁止元基的非受控图纸出现在现场.</text>
<text x="192.6" y="264.8">任何无效或过期的副本必须删除或销毁.</text>
<text x="355.4" y="268.5">10110-105190-002_71A</text>
</g>
<g font-size="2.1">
<text x="192.6" y="268.1">THIS DRAWING IS &quot;CONFIDENTIAL INFORMATION&quot; AND WILL REMAIN YUANJI'S</text>
<text x="192.6" y="271.2">INTELLECTUAL PROPERTY (IP) AND WILL NOT BE SHARED, COPIED, REPRODUCED,</text>
<text x="192.6" y="274.3">CONVEYED, OR MADE ACCESSIBLE TO THIRD PARTIES VIA ORAL, VISUAL, WRITTEN,</text>
<text x="192.6" y="277.4">OR OTHER FORMS OF COMMUNICATION WITHOUT YUANJI'S WRITTEN APPROVAL.</text>
<text x="192.6" y="280.5">DO NOT ALLOW YUANJI'S DRAWINGS TO BE SEEN LYING AROUND IN FACTORY OR</text>
<text x="192.6" y="283.6">OFFICES. ANY INVALID OR OBSOLETE COPIES MUST BE DELETED OR DESTROYED.</text>
<text x="389.2" y="285.7">A3</text>
<text x="405.9" y="285.7">A</text>
</g>
<g font-size="1.7">
<text x="285.9" y="234.8">MATERIAL ALLOY AND SPECIFICATIONS:</text>
<text x="285.4" y="253.3">公差范围：（除另有要求）</text>
<text x="287.6" y="255.8">0＜D≤30</text>
<text x="304.1" y="255.8">±0.1</text>
<text x="334.1" y="253.2">TITLE:</text>
<text x="287.6" y="260.8">180＜D≤800</text>
<text x="287.6" y="263.3">800＜D≤3000</text>
<text x="287.6" y="258.3">30＜D≤180</text>
<text x="304.1" y="260.8">±0.4</text>
<text x="304.1" y="263.3">±1</text>
<text x="304.1" y="258.3">±0.2</text>
<text x="288.1" y="268.3">角度：±0.5°</text>
<text x="334" y="267.2">CUSTOMER PROVIDED</text>
<text x="334" y="269.7">DRAWING NUMBER:</text>
<text x="391.6" y="268.4">REVISION:</text>
<text x="286" y="273.1">NAME</text>
<text x="300.6" y="273.1">SIGNATURE</text>
<text x="323.5" y="273.1">DATE</text>
<text x="334" y="272.2">DWG NO.</text>
<text x="285.9" y="281.4">APPV'D</text>
<text x="286.1" y="277.1">DRAWN</text>
<text x="296" y="281.4">ARMANDO AREVALO</text>
<text x="298.8" y="277.2">JIANG YULONG</text>
<text x="321.2" y="281.4">2023-12-13</text>
<text x="321.3" y="277.1">2023-12-13</text>
<text x="285.9" y="285.8">MATERIAL FINISH:</text>
<text x="322.2" y="285.8">WEIGHT:</text>
<text x="353.6" y="285.8">SCALE:1:8</text>
<text x="364.6" y="285.8">SHEET 2 OF 3</text>
<text x="378.6" y="285.8">SHEET SIZE</text>
<text x="394.2" y="285.8">REVISION</text>
</g>
</svg>
